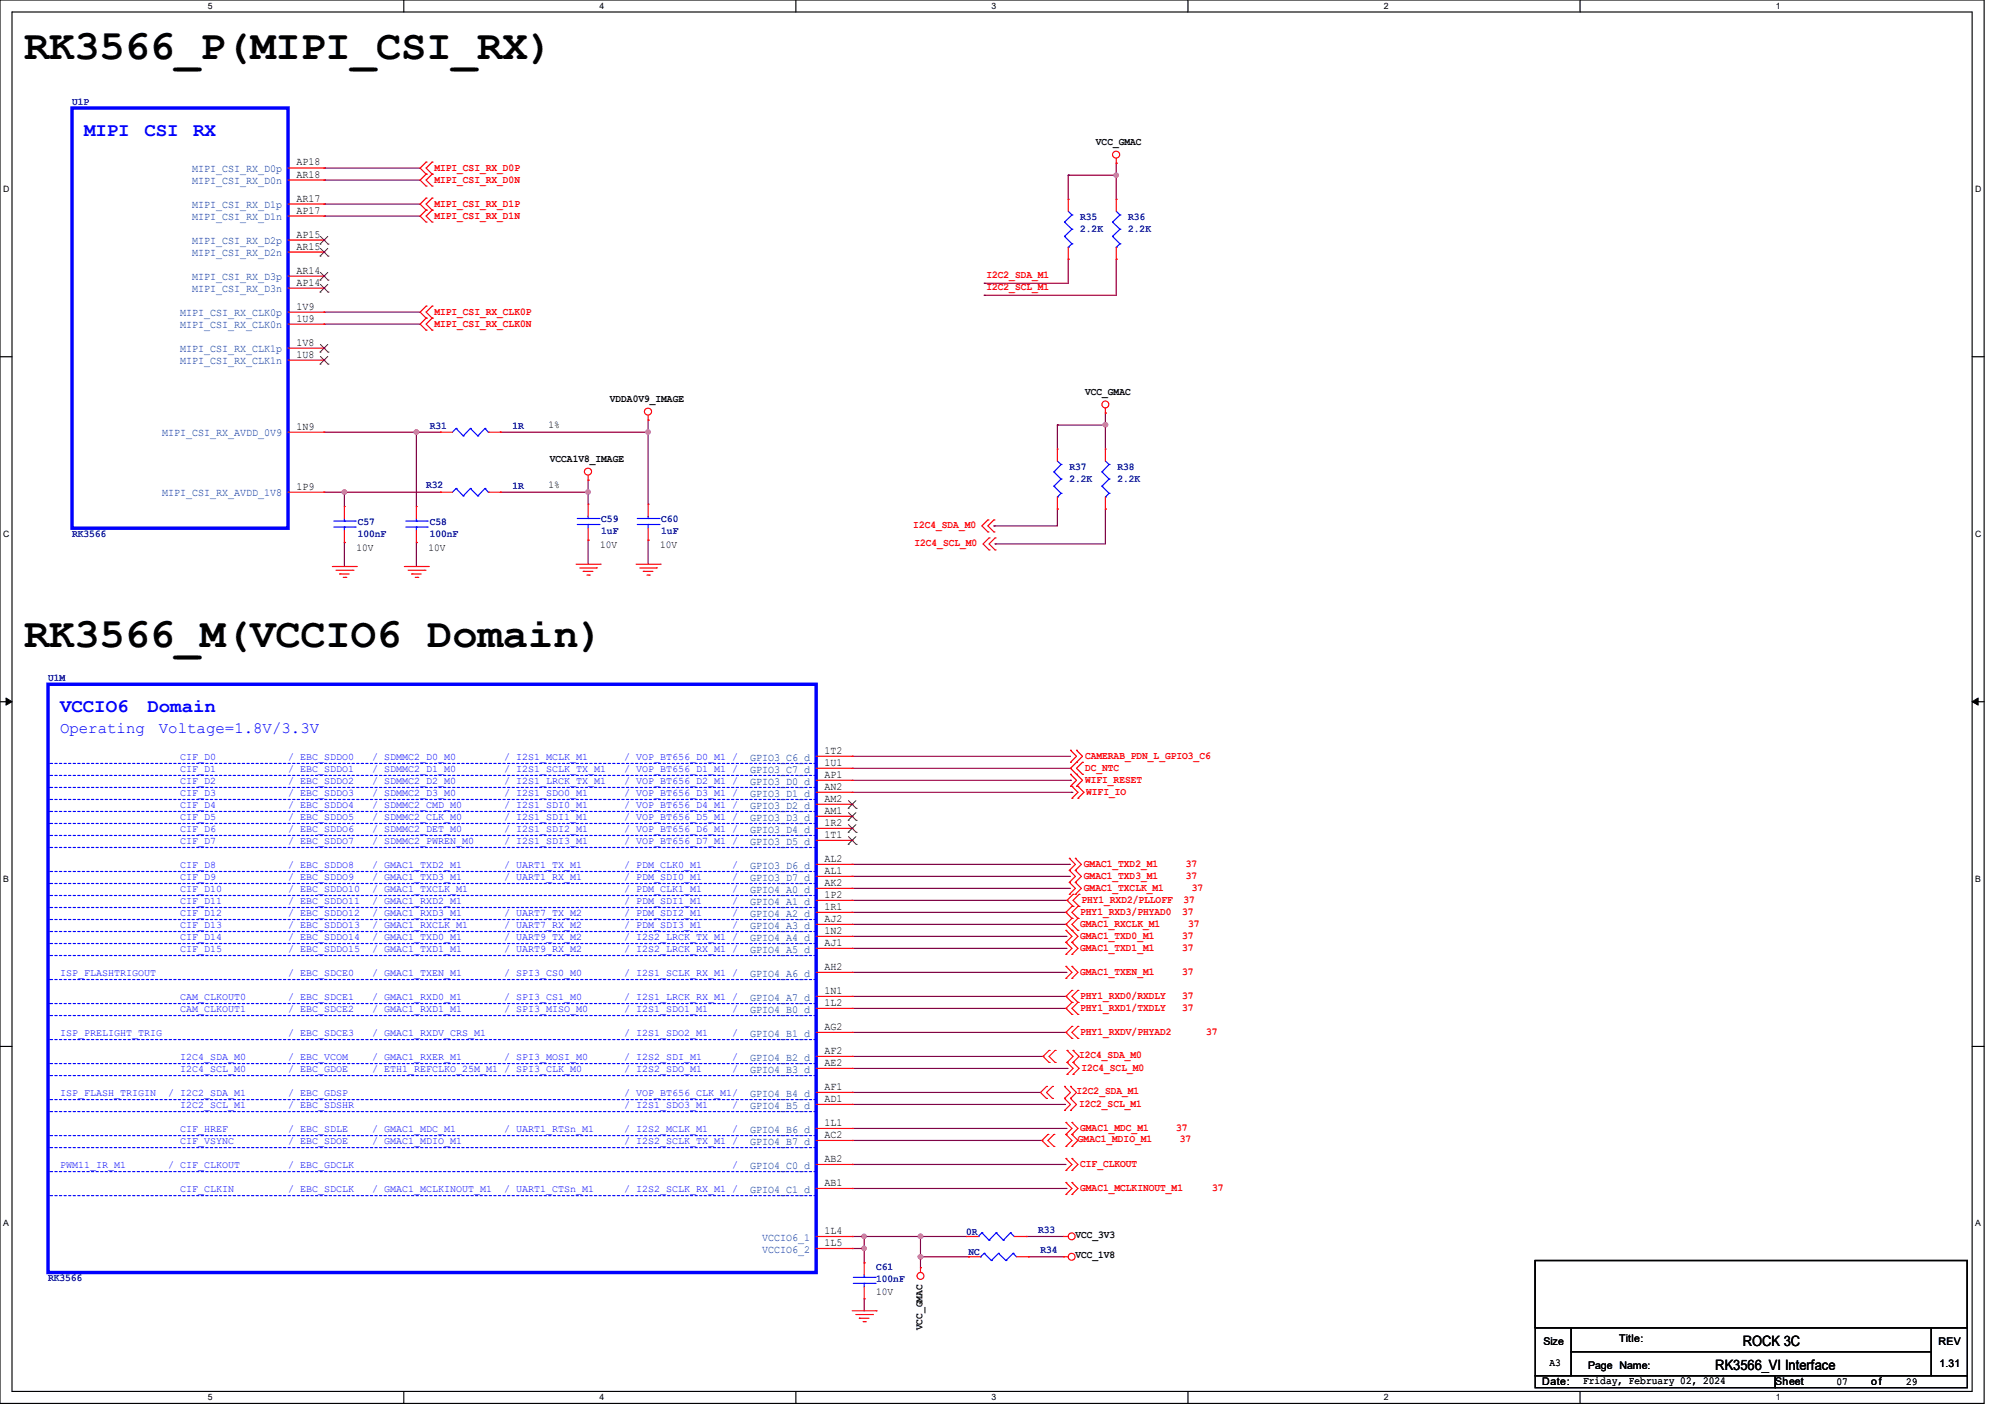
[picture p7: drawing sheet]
<svg xmlns="http://www.w3.org/2000/svg" width="297mm" height="210mm" viewBox="0 0 297 210" stroke-linecap="round" stroke-linejoin="round" font-family="sans-serif">
<path d="M0 0h293.9v207.9h-293.9zM1.8 1.8h290.3v204.3h-290.3z" fill="none" stroke="#000" stroke-width=".17"/>
<g fill="#fff">
<path d="M30.8 .2h.7v1.4h-.7z"/>
<path d="M30.8 206.2h.7v1.4h-.7z"/>
</g>
<path d="M59.8 0v1.8M59.8 206.1v1.8" fill="none" stroke="#000" stroke-width=".17"/>
<g fill="#fff">
<path d="M88.8 .2h.7v1.4h-.7z"/>
<path d="M88.8 206.2h.7v1.4h-.7z"/>
</g>
<path d="M117.9 0v1.8M117.9 206.1v1.8" fill="none" stroke="#000" stroke-width=".17"/>
<g fill="#fff">
<path d="M146.9 .2h.7v1.4h-.7z"/>
<path d="M146.9 206.2h.7v1.4h-.7z"/>
</g>
<path d="M176 0v1.8M176 206.1v1.8" fill="none" stroke="#000" stroke-width=".17"/>
<g fill="#fff">
<path d="M205 .2h.7v1.4h-.7z"/>
<path d="M205 206.2h.7v1.4h-.7z"/>
</g>
<path d="M234.1 0v1.8M234.1 206.1v1.8" fill="none" stroke="#000" stroke-width=".17"/>
<g fill="#fff">
<path d="M263.1 .2h.6v1.4h-.6z"/>
<path d="M263.1 206.2h.6v1.4h-.6z"/>
<path d="M.5 27.3h.9v1.4h-.9z"/>
<path d="M292.6 27.3h.9v1.4h-.9z"/>
<path d="M.5 78.4h.9v1.4h-.9z"/>
<path d="M292.6 78.4h.9v1.4h-.9z"/>
</g>
<path d="M0 52.8h1.8M292.1 52.8h1.8" fill="none" stroke="#000" stroke-width=".17"/>
<g fill="#fff">
<path d="M.5 129.5h.8v1.4h-.8z"/>
<path d="M292.6 129.5h.8v1.4h-.8z"/>
</g>
<path d="M0 103.9h1.8M292.1 103.9h1.8" fill="none" stroke="#000" stroke-width=".17"/>
<path d="M.9 103.4l.9 .5-.9 .5zM292.1 103.9l.9-.5v1z" fill="#000" stroke="#000" stroke-width=".15"/>
<g fill="#fff">
<path d="M.5 180.5h.8v1.4h-.8z"/>
<path d="M292.6 180.5h.8v1.4h-.8z"/>
</g>
<path d="M0 155h1.8M292.1 155h1.8M227.4 186.7h64v9.9h-64zM227.4 196.6h5.3v7.2h-5.3zM232.7 196.6h53.4v3.6h-53.4zM286.1 196.6h5.3v7.2h-5.3zM227.4 203.8h35.6v1.7h-35.6zM232.7 200.2h53.4v3.6h-53.4zM263 203.8h28.4v1.7h-28.4z" fill="none" stroke="#000" stroke-width=".17"/>
<g fill="none" stroke="#800040" stroke-width=".17">
<path d="M48 32h.1M48 30.2h.1M48 26.7h.1M48 24.9h.1M48 32h14.2M48 30.2h14.2M48 26.7h14.2M48 24.9h14.2M158.2 26h.1M158.2 38.4h.1M158.2 26v3.5M158.2 38.4v3.6h-12.4"/>
<path d="M158.2 26h7.2M165.4 24.2h.1M165.4 26h.1M165.4 38.4h.1M165.4 24.2v5.3M165.4 38.4v5.3h-19.6M48 48h.1M48 46.2h.1M48 48h14.2M48 46.2h14.2M145.8 42h.1M145.8 43.7h.1"/>
<path d="M48 64h.1M48 72.9h.1M48 64h17.2M48 72.9h17.2M51 72.9h.1M51 72.9v2.1M61.7 64h.1M61.7 64v11M74.1 72.9h.1M74.1 64h.1M74.1 64h21.9M74.1 72.9h13"/>
<path d="M87.1 71.1h.1M87.1 72.9h.1M87.1 71.1v3.6M96 64h.1M96 62.2h.1M96 62.2v12.5M147.2 77.9h.1M156.6 62.9h.1M156.6 75.4h.1M156.6 62.9v3.6M156.6 75.4v2.5h-9.4M156.6 62.9h7.1"/>
<path d="M163.7 61.2h.1M163.7 62.9h.1M163.7 75.4h.1M163.7 61.2v5.3M163.7 75.4v5.2h-16.3M51 80.3h.1M51 80.3v3.6M61.7 80.3h.1M61.7 80.3v3.6M87.1 80h.1M87.1 80v3.6M96 80h.1"/>
<path d="M96 80v3.6M147.4 80.6h.1M126.2 112h.1M126.2 112h32.4M126.2 113.8h32.4M126.2 115.6h32.4M126.2 117.3h32.6M158.6 113.8h.1M158.6 115.6h.1M158.8 117.3h.1M126.2 128h32.2M126.2 129.8h32.2"/>
<path d="M126.2 131.6h32.2M126.2 133.3h31.9M126.2 135.1h31.7M126.2 136.9h31.7M126.2 138.7h31.7M157.9 135.1h.1M157.9 136.9h.1M157.9 138.7h.1M158.1 133.3h.1M158.4 128h.1M158.4 129.8h.1M158.4 131.6h.1"/>
<path d="M126.2 140.5h31.7M126.2 144h31.7M126.2 147.6h31.7M126.2 149.4h31.7M126.2 152.9h31.7M126.2 156.5h28.3M126.2 158.2h31.9M154.5 156.5h.1M157.9 140.5h.1M157.9 144h.1M157.9 147.6h.1M157.9 149.4h.1"/>
<path d="M157.9 152.9h.1M158.1 158.2h.1M126.2 172.5h.1M126.2 161.8h.1M126.2 172.5h31.7M126.2 161.8h27.9M126.2 163.6h31.5M126.2 167.1h31.7M126.2 168.9h28.1M126.2 176h31.7M154.3 168.9h.1M157.7 163.6h.1"/>
<path d="M157.9 167.1h.1M157.9 176h.1M126.2 183.1h.1M126.2 184.9h.1M126.2 183.1h16.9M126.2 184.9h1.8M128 184.9h.1M128 192.4h.1M128 183.1h.1M128 187h.1M128 183.1v3.9M128 192.4v1.7"/>
<path d="M136.4 186.1h.1M136.4 183.1h.1M136.4 187.7h.1M136.4 186.1h7.1M136.4 183.1v4.6M143.5 186.1h.1M152 183.1h.1M152 183.1h5.5M152.4 186.1h.1M152.4 186.1h5.1"/>
</g>
<g fill="#f0f" stroke="#f0f" stroke-width=".17">
<circle cx="51" cy="72.9" r=".33"/>
<circle cx="61.7" cy="64" r=".33"/>
<circle cx="165.3" cy="26" r=".32"/>
<circle cx="128" cy="183.1" r=".32"/>
<circle cx="128" cy="184.9" r=".32"/>
<circle cx="87.1" cy="72.9" r=".32"/>
<circle cx="96" cy="64" r=".32"/>
<circle cx="136.4" cy="183.1" r=".33"/>
<circle cx="136.4" cy="186.1" r=".33"/>
<circle cx="163.8" cy="62.9" r=".33"/>
</g>
<g fill="none" stroke="#f00" stroke-width=".17">
<path d="M42.7 24.9h5.3M42.7 26.7h5.3M42.7 30.2h5.3M42.7 32h5.3M42.7 35.6h5.3M42.7 37.3h5.3M48 24.9h.1M48 26.7h.1M48 30.2h.1M48 32h.1M48 35.6h.1M48 37.3h.1"/>
<path d="M63.1 24h.1M63.1 25.8h.1M63.1 27.6h.1M63.1 29.3h.1M63.1 31.1h.1M63.1 32.9h.1M63.1 24l-.9 .9 .9 .9M63.1 25.8l-.9 .9 .9 .9M63.1 29.3l-.9 .9 .9 .9M63.1 31.1l-.9 .9 .9 .9M64 25.8h.1M64 24h.1"/>
<path d="M64 27.6h.1M64 31.1h.1M64 29.3h.1M64 32.9h.1M64 24l-.9 .9 .9 .9M64 25.8l-.9 .9 .9 .9M64 29.3l-.9 .9 .9 .9M64 31.1l-.9 .9 .9 .9M158.2 29.5h.1M158.2 38.4h.1M158.2 29.5v1.8M158.2 36.6v1.8"/>
<path d="M165.4 24.2h.1M165.4 29.5h.1M165.4 38.4h.1M165.4 23.5v.7M165.4 29.5v1.8M165.4 36.6v1.8M42.7 40.9h5.3M42.7 42.7h5.3M42.7 46.2h5.3M42.7 48h5.3M42.7 51.6h5.3M42.7 53.3h5.3"/>
<path d="M48 40.9h.1M48 42.7h.1M48 46.2h.1M48 48h.1M48 51.6h.1M48 53.3h.1M63.1 45.3h.1M63.1 47.1h.1M63.1 48.9h.1M63.1 45.3l-.9 .9 .9 .9M63.1 47.1l-.9 .9 .9 .9M64 47.1h.1"/>
<path d="M64 45.3h.1M64 48.9h.1M64 45.3l-.9 .9 .9 .9M64 47.1l-.9 .9 .9 .9M42.7 64h5.3M42.7 72.9h5.3M48 64h.1M48 72.9h.1M51 75h.1M51 75v1.8M51 78.6v1.7M61.7 75h.1"/>
<path d="M61.7 75v1.8M61.7 78.6v1.7M65.2 64h.1M65.2 72.9h.1M65.2 64h1.8M65.2 72.9h1.8M72.3 64h1.8M72.3 72.9h1.8M74.1 64h.1M74.1 72.9h.1M87.1 71.1h.1M87.1 74.7h.1"/>
<path d="M87.1 70.4v.7M87.1 74.7v1.8M87.1 78.2v1.8M96 62.2h.1M96 74.7h.1M96 61.5v.7M96 74.7v1.8M96 78.2v1.8M146.3 78.8h.1M146.3 77h.1M146.3 77l-.8 .9 .8 .9M146.5 79.7h.1"/>
<path d="M146.5 79.7l-.9 .9 .9 .8M147.2 78.8h.1M147.2 77h.1M147.2 77l-.9 .9 .9 .9M147.4 79.7h.1M147.4 79.7l-.9 .9 .9 .8M156.6 66.5h.1M156.6 75.4h.1M156.6 66.5v1.8M156.6 73.6v1.8M163.7 61.2h.1M163.7 66.5h.1"/>
<path d="M163.7 75.4h.1M163.7 60.5v.7M163.7 66.5v1.8M163.7 73.6v1.8M49.2 83.9h3.6M49.8 84.5h2.5M50.3 85h.1M50.3 85h1.4M50.8 85.5h.4M51 80.3h.1M51.2 85.5h.1M52.3 84.5h.1"/>
<path d="M52.8 83.9h.1M59.9 83.9h3.6M60.5 84.5h2.4M61 85h.1M61 85h1.4M61.5 85.5h.4M61.7 80.3h.1M61.9 85.5h.1M62.9 84.5h.1M63.5 83.9h.1M85.3 83.6h3.6M85.9 84.1h2.4"/>
<path d="M86.4 84.6h.1M86.4 84.6h1.4M87 85.2h.3M87.1 80h.1M87.3 85.2h.1M88.3 84.1h.1M88.9 83.6h.1M94.2 83.6h3.6M94.8 84.1h2.4M95.3 84.6h.1M95.3 84.6h1.4M95.8 85.2h.4"/>
<path d="M96 80h.1M96.2 85.2h.1M97.2 84.1h.1M97.8 83.6h.1M146.5 81.4h.1M147.4 81.4h.1M120.9 112h5.3M120.9 113.8h5.3M120.9 115.6h5.3M120.9 117.3h5.3M120.9 119.1h5.3M126.2 112h.1"/>
<path d="M126.2 113.8h.1M126.2 115.6h.1M126.2 117.3h.1M126.2 119.1h.1M158.6 112.9h.1M158.6 111.1h.1M158.6 116.5h.1M158.6 114.7h.1M158.6 111.1l.9 .9-.9 .9M158.6 114.7l.9 .9-.9 .9M158.8 118.2h.1M158.8 116.5h.1"/>
<path d="M158.8 116.5l.9 .8-.9 .9M159.5 112.9h.1M159.5 111.1h.1M159.5 116.5h.1M159.5 114.7h.1M159.5 111.1l.9 .9-1.8 1.8 1.8 1.8-.9 .9M159.7 118.2h.1M159.7 116.5h.1M159.7 116.5l.9 .8-.9 .9M160.4 114.7h.1M160.4 112.9h.1M160.4 112.9l-.9 .9 .9 .9"/>
<path d="M120.9 120.9h5.3M120.9 122.7h5.3M120.9 124.5h5.3M120.9 128h5.3M120.9 129.8h5.3M120.9 131.6h5.3M120.9 133.3h5.3M120.9 135.1h5.3M120.9 136.9h5.3M120.9 138.7h5.3M126.2 120.9h.1M126.2 122.7h.1"/>
<path d="M126.2 124.5h.1M126.2 128h.1M126.2 129.8h.1M126.2 131.6h.1M126.2 133.3h.1M126.2 135.1h.1M126.2 136.9h.1M126.2 138.7h.1M157.9 139.6h.1M157.9 137.8h.1M157.9 137.8l.9 .9-.9 .9M157.9 139.6l.9 .9-.9 .9"/>
<path d="M158.4 128.9h.1M158.4 127.1h.1M158.4 130.7h.1M158.4 132.5h.1M158.4 127.1l.9 .9-.9 .9M158.4 128.9l.9 .9-.9 .9M158.4 130.7l.9 .9-.9 .9M158.8 134.2h.1M158.8 136h.1M158.8 137.8h.1M158.8 139.6h.1M158.8 134.2l-.9 .9 .9 .9"/>
<path d="M158.8 136l-.9 .9 1.8 1.8-.9 .9M158.8 139.6l.9 .9-.9 .9M159 132.5h.1M159 134.2h.1M159 132.5l-.9 .8 .9 .9M159.3 128.9h.1M159.3 127.1h.1M159.3 130.7h.1M159.3 132.5h.1M159.3 127.1l.9 .9-.9 .9M159.3 128.9l.9 .9-.9 .9M159.3 130.7l.9 .9-.9 .9"/>
<path d="M159.7 136h.1M159.7 134.2h.1M159.7 137.8h.1M159.7 134.2l-.9 .9 .9 .9M159.7 136l-.9 .9 .9 .9M159.9 134.2h.1M159.9 132.5h.1M159.9 132.5l-.9 .8 .9 .9M120.9 140.5h5.3M120.9 144h5.3M120.9 147.6h5.3M120.9 149.4h5.3"/>
<path d="M120.9 152.9h5.3M120.9 156.5h5.3M120.9 158.2h5.3M126.2 140.5h.1M126.2 144h.1M126.2 147.6h.1M126.2 149.4h.1M126.2 152.9h.1M126.2 156.5h.1M126.2 158.2h.1M155.4 155.6h.1M155.4 157.4h.1"/>
<path d="M155.4 155.6l-.9 .9 .9 .9M156.3 157.4h.1M156.3 155.6h.1M156.3 155.6l-.9 .9 .9 .9M157.9 141.4h.1M157.9 144.9h.1M157.9 143.1h.1M157.9 143.1l.9 .9-.9 .9M158.1 159.1h.1M158.1 157.4h.1M158.1 155.6h.1M158.1 157.4l.9 .8-.9 .9"/>
<path d="M158.1 155.6l.9 .9-.9 .9M158.8 141.4h.1M158.8 144.9h.1M158.8 143.1h.1M158.8 146.7h.1M158.8 148.5h.1M158.8 150.2h.1M158.8 152h.1M158.8 153.8h.1M158.8 143.1l.9 .9-.9 .9M158.8 146.7l-.9 .9 .9 .9M158.8 148.5l-.9 .9 .9 .8"/>
<path d="M158.8 152l-.9 .9 .9 .9M159 159.1h.1M159 157.4h.1M159 155.6h.1M159 157.4l.9 .8-.9 .9M159 155.6l.9 .9-.9 .9M159.7 148.5h.1M159.7 146.7h.1M159.7 150.2h.1M159.7 153.8h.1M159.7 152h.1M159.7 146.7l-.9 .9 .9 .9"/>
<path d="M159.7 148.5l-.9 .9 .9 .8M159.7 152l-.9 .9 .9 .9M120.9 161.8h5.3M120.9 163.6h5.3M120.9 167.1h5.3M120.9 168.9h5.3M120.9 172.5h5.3M120.9 176h5.3M126.2 161.8h.1M126.2 163.6h.1M126.2 167.1h.1M126.2 168.9h.1"/>
<path d="M126.2 172.5h.1M126.2 176h.1M155 160.9h.1M155 162.7h.1M155 160.9l-.9 .9 .9 .9M155.2 168h.1M155.2 169.8h.1M155.2 168l-.9 .9 .9 .9M155.9 162.7h.1M155.9 160.9h.1M155.9 160.9l-.9 .9 .9 .9M156.1 169.8h.1"/>
<path d="M156.1 168h.1M156.1 168l-.9 .9 .9 .9M157.7 164.5h.1M157.7 162.7h.1M157.7 160.9h.1M157.7 162.7l.9 .9-.9 .9M157.7 160.9l.9 .9-.9 .9M157.9 173.4h.1M157.9 171.6h.1M157.9 168h.1M157.9 166.2h.1M157.9 169.8h.1"/>
<path d="M157.9 176.9h.1M157.9 175.1h.1M157.9 171.6l.9 .9-.9 .9M157.9 166.2l.9 .9-.9 .9M157.9 168l.9 .9-.9 .9M157.9 175.1l.9 .9-.9 .9M158.6 164.5h.1M158.6 162.7h.1M158.6 160.9h.1M158.6 162.7l.9 .9-.9 .9M158.6 160.9l.9 .9-.9 .9M158.8 173.4h.1"/>
<path d="M158.8 171.6h.1M158.8 168h.1M158.8 166.2h.1M158.8 169.8h.1M158.8 176.9h.1M158.8 175.1h.1M158.8 171.6l.9 .9-.9 .9M158.8 166.2l.9 .9-.9 .9M158.8 168l.9 .9-.9 .9M158.8 175.1l.9 .9-.9 .9M120.9 183.1h5.3M120.9 184.9h5.3"/>
<path d="M126.2 183.1h.1M126.2 184.9h.1M126.2 194.1h3.6M126.8 194.7h2.4M127.3 195.2h.1M127.3 195.2h1.4M127.8 195.7h.4M128 187h.1M128 192.4h.1M128 187v1.8M128 190.6v1.8M128.2 195.7h.1"/>
<path d="M129.2 194.7h.1M129.8 194.1h.1M136.4 187.7h.1M136.4 187.7v.8M143.1 183.1h.1M143.1 183.1h1.8M143.5 186.1h.1M143.5 186.1h1.7M150.2 183.1h1.8M150.6 186.1h1.8M152 183.1h.1M152.4 186.1h.1"/>
<path d="M157.5 183.1h.1M157.5 186.1h.1M157.5 183.1h.7M157.5 186.1h.7"/>
<circle cx="165.3" cy="22.9" r=".52"/>
<circle cx="163.7" cy="59.9" r=".51"/>
<circle cx="87.1" cy="69.9" r=".52"/>
<circle cx="96" cy="61" r=".52"/>
<circle cx="136.4" cy="189" r=".51"/>
<circle cx="158.7" cy="183.1" r=".51"/>
<circle cx="158.7" cy="186.1" r=".51"/>
</g>
<g fill="none" stroke="#00f" stroke-width=".17">
<path d="M157.7 32.9h.1M157.7 35h.1M157.7 32.9l1.1 1.1M157.7 35l1.1 1.1M158.2 36.6h.1M158.2 31.3l.6 .5M158.8 31.8h.1M158.8 34h.1M158.8 36.1h.1M158.8 31.8l-1.1 1.1M158.8 34l-1.1 1M158.8 36.1l-.6 .5"/>
<path d="M164.8 32.9h.1M164.8 35h.1M164.8 32.9l1.1 1.1M164.8 35l1.1 1.1M165.4 36.6h.1M165.4 31.3l.5 .5M165.9 31.8h.1M165.9 34h.1M165.9 36.1h.1M165.9 31.8l-1.1 1.1M165.9 34l-1.1 1M165.9 36.1l-.5 .5"/>
<path d="M49.4 78.1h3.2M49.4 77.2h3.2M51 77.2h.1M51 78.1h.1M51 76.8v.4M51 78.1v.5M52.6 78.1h.1M52.6 77.2h.1M60.1 78.1h3.2M60.1 77.2h3.2M61.7 77.2h.1M61.7 78.1h.1"/>
<path d="M61.7 76.8v.4M61.7 78.1v.5M63.3 78.1h.1M63.3 77.2h.1M67.6 63.5h.1M67.6 72.3h.1M67.6 63.5l-.6 .5M67.6 63.5l1 1.1M67.6 72.3l-.6 .6M67.6 72.3l1 1.1M68.6 64.6h.1M68.6 73.4h.1"/>
<path d="M69.7 63.5h.1M69.7 72.3h.1M69.7 63.5l-1.1 1.1M69.7 63.5l1.1 1.1M69.7 72.3l-1.1 1.1M69.7 72.3l1.1 1.1M70.8 64.6h.1M70.8 73.4h.1M71.8 63.5h.1M71.8 72.3h.1M71.8 63.5l-1 1.1M71.8 63.5l.5 .5"/>
<path d="M71.8 72.3l-1 1.1M71.8 72.3l.5 .6M72.3 64h.1M72.3 72.9h.1M85.5 77.7h3.2M85.5 76.8h3.2M87.1 76.8h.1M87.1 77.7h.1M87.1 76.5v.3M87.1 77.7v.5M88.7 77.7h.1M88.7 76.8h.1"/>
<path d="M94.4 77.7h3.2M94.4 76.8h3.2M96 76.8h.1M96 77.7h.1M96 76.5v.3M96 77.7v.5M97.6 77.7h.1M97.6 76.8h.1M156.1 69.9h.1M156.1 72h.1M156.1 69.9l1.1 1.1M156.1 72l1.1 1.1"/>
<path d="M156.6 73.6h.1M156.6 68.3l.6 .5M157.2 68.8h.1M157.2 71h.1M157.2 73.1h.1M157.2 68.8l-1.1 1.1M157.2 71l-1.1 1M157.2 73.1l-.6 .5M163.2 69.9h.1M163.2 72h.1M163.2 69.9l1.1 1.1M163.2 72l1.1 1.1"/>
<path d="M163.7 73.6h.1M163.7 68.3l.6 .5M164.3 68.8h.1M164.3 71h.1M164.3 73.1h.1M164.3 68.8l-1.1 1.1M164.3 71l-1.1 1M164.3 73.1l-.6 .5M126.4 190.1h3.2M126.4 189.2h3.2M128 189.2h.1M128 190.1h.1"/>
<path d="M128 188.8v.4M128 190.1v.5M129.6 190.1h.1M129.6 189.2h.1M144.9 183.1h.1M145.2 186.1h.1M145.5 182.6h.1M145.5 182.6l1 1.1M145.5 182.6l-.6 .5M145.8 185.6h.1M145.8 185.6l1.1 1.1M145.8 185.6l-.6 .5"/>
<path d="M146.5 183.7h.1M146.9 186.7h.1M147.6 182.6h.1M147.6 182.6l1 1.1M147.6 182.6l-1.1 1.1M147.9 185.6h.1M147.9 185.6l1.1 1.1M147.9 185.6l-1 1.1M148.6 183.7h.1M149 186.7h.1M149.7 182.6h.1M149.7 182.6l.5 .5"/>
<path d="M149.7 182.6l-1.1 1.1M150.1 185.6h.1M150.1 185.6l.5 .5M150.1 185.6l-1.1 1.1"/>
</g>
<g fill="none" stroke="#00f" stroke-width=".17" stroke-dasharray=".3 .3">
<path d="M7.1 113.1h.1M7.1 118.4h.1M7.1 114.9h.1M7.3 116.6h.1M120.9 116.6h-113.6M120.9 113.1h-113.8M120.9 118.4h-113.8M120.9 114.9h-113.8M7.1 139.7h.1M7.1 129.1h.1M7.1 125.5h.1M7.1 138h.1"/>
<path d="M7.1 136.2h.1M7.1 134.4h.1M7.1 123.7h.1M7.1 132.6h.1M7.3 122h.1M7.3 120.2h.1M7.3 130.9h.1M120.9 139.7h-113.8M120.9 129.1h-113.8M120.9 125.5h-113.8M120.9 138h-113.8M120.9 122h-113.6"/>
<path d="M120.9 136.2h-113.8M120.9 120.2h-113.6M120.9 134.4h-113.8M120.9 130.9h-113.6M120.9 123.7h-113.8M120.9 132.6h-113.8M7.1 141.5h.1M7.1 159.3h.1M7.1 154h.1M7.1 157.5h.1M7.1 150.4h.1M7.3 148.6h.1"/>
<path d="M7.3 145.1h.1M120.9 148.6h-113.6M120.9 141.5h-113.8M120.9 145.1h-113.6M120.9 159.3h-113.8M120.9 154h-113.8M120.9 157.5h-113.8M120.9 150.4h-113.8M7.1 170h.1M7.1 173.5h.1M7.1 168.2h.1M7.1 164.6h.1"/>
<path d="M7.1 177.1h.1M7.1 162.9h.1M120.9 170h-113.8M120.9 173.5h-113.8M120.9 168.2h-113.8M120.9 164.6h-113.8M120.9 177.1h-113.8M120.9 162.9h-113.8"/>
</g>
<path d="M10.7 16h32v62.2h-32zM7.1 101.3h113.8v87.2h-113.8z" fill="none" stroke="#00f" stroke-width=".51"/>
<g fill="none" stroke="#804000" stroke-width=".15">
<path d="M47.4 36.2h.1M47.4 37.9h.1M47.5 35l1.1 1.2M47.5 36.8l1.1 1.1M48.6 35l-1.2 1.2M48.6 36.8l-1.2 1.1M48.6 36.2h.1M48.6 37.9h.1M47.4 41.5h.1M47.4 43.3h.1M47.4 52.2h.1M47.4 53.9h.1"/>
<path d="M47.5 40.3l1.1 1.2M47.5 42.1l1.1 1.2M47.5 51l1.1 1.2M47.5 52.8l1.1 1.1M48.6 40.3l-1.2 1.2M48.6 42.1l-1.2 1.2M48.6 51l-1.2 1.2M48.6 52.8l-1.2 1.1M48.6 41.5h.1M48.6 43.3h.1M48.6 52.2h.1M48.6 53.9h.1"/>
<path d="M125.6 119.7h.1M125.7 118.6l1.1 1.1M126.8 118.6l-1.2 1.1M126.8 119.7h.1M125.6 121.5h.1M125.6 123.3h.1M125.6 125.1h.1M125.7 120.4l1.1 1.1M125.7 122.1l1.1 1.2M125.7 123.9l1.1 1.2M126.8 120.4l-1.2 1.1M126.8 122.1l-1.2 1.2"/>
<path d="M126.8 123.9l-1.2 1.2M126.8 121.5h.1M126.8 123.3h.1M126.8 125.1h.1"/>
</g>
<g font-size="6.2">
<text x="3.6" y="8.8">RK3566_P(MIPI_CSI_RX)</text>
<text x="3.6" y="95.9">RK3566_M(VCCIO6 Domain)</text>
</g>
<g font-size="2.8" fill="#00f">
<text x="12.4" y="20.2">MIPI</text>
<text x="21.4" y="20.2">CSI</text>
<text x="28.6" y="20.2">RX</text>
<text x="8.9" y="105.5">VCCIO6</text>
<text x="21.9" y="105.5">Domain</text>
</g>
<g font-size="2.3" fill="#00f">
<text x="8.9" y="108.6">Operating</text>
<text x="23.5" y="108.6">Voltage=1.8V/3.3V</text>
</g>
<g font-size="2.1">
<text x="254.1" y="202.9">RK3566_VI Interface</text>
<text x="258.2" y="199.3">ROCK 3C</text>
</g>
<g font-size="1.6" fill="#000080">
<text x="10.7" y="15.5">U1P</text>
<text x="160" y="32.6">R35</text>
<text x="160" y="34.3">2.2K</text>
<text x="167.1" y="32.6">R36</text>
<text x="167.1" y="34.3">2.2K</text>
<text x="63.7" y="63.5">R31</text>
<text x="75.9" y="63.5">1R</text>
<text x="158.4" y="69.6">R37</text>
<text x="158.4" y="71.3">2.2K</text>
<text x="165.5" y="69.6">R38</text>
<text x="165.5" y="71.3">2.2K</text>
<text x="53" y="77.7">C57</text>
<text x="63.1" y="72.2">R32</text>
<text x="63.7" y="77.7">C58</text>
<text x="75.9" y="72.4">1R</text>
<text x="89.1" y="77.4">C59</text>
<text x="98" y="77.4">C60</text>
<text x="10.7" y="79.5">RK3566</text>
<text x="53" y="79.5">100nF</text>
<text x="63.7" y="79.5">100nF</text>
<text x="89.1" y="79.2">1uF</text>
<text x="98" y="79.2">1uF</text>
<text x="7.1" y="100.8">U1M</text>
<text x="143.1" y="183">0R</text>
<text x="143.5" y="185.8">NC</text>
<text x="153.8" y="182.6">R33</text>
<text x="154.1" y="185.6">R34</text>
<text x="7.1" y="189.7">RK3566</text>
<text x="129.8" y="188.1">C61</text>
<text x="129.8" y="189.9">100nF</text>
</g>
<g font-size="1.6">
<text x="162.3" y="21.5">VCC_GMAC</text>
<text x="43.9" y="24.5">AP18</text>
<text x="43.9" y="26.3">AR18</text>
<text x="43.9" y="29.8">AR17</text>
<text x="43.9" y="31.6">AP17</text>
<text x="43.9" y="35.2">AP15</text>
<text x="43.9" y="37">AR15</text>
<text x="43.9" y="40.5">AR14</text>
<text x="43.9" y="42.3">AP14</text>
<text x="43.9" y="45.8">1V9</text>
<text x="43.9" y="47.6">1U9</text>
<text x="43.9" y="51.2">1V8</text>
<text x="43.9" y="53">1U8</text>
<text x="90.3" y="59.6">VDDA0V9_IMAGE</text>
<text x="160.7" y="58.5">VCC_GMAC</text>
<text x="43.9" y="63.6">1N9</text>
<text x="81.2" y="63.5">1%</text>
<text x="81.4" y="68.5">VCCA1V8_IMAGE</text>
<text x="43.9" y="72.5">1P9</text>
<text x="81.2" y="72.3">1%</text>
<text x="52.8" y="81.6">10V</text>
<text x="63.5" y="81.6">10V</text>
<text x="88.9" y="81.2">10V</text>
<text x="97.8" y="81.2">10V</text>
<text x="122.1" y="111.6">1T2</text>
<text x="122.1" y="113.4">1U1</text>
<text x="122.1" y="115.2">AP1</text>
<text x="122.1" y="117">AN2</text>
<text x="122.1" y="118.7">AM2</text>
<text x="122.1" y="120.5">AM1</text>
<text x="122.1" y="122.3">1R2</text>
<text x="122.1" y="124.1">1T1</text>
<text x="122.1" y="127.6">AL2</text>
<text x="122.1" y="129.4">AL1</text>
<text x="122.1" y="131.2">AK2</text>
<text x="122.1" y="133">1P2</text>
<text x="122.1" y="134.7">1R1</text>
<text x="122.1" y="136.5">AJ2</text>
<text x="122.1" y="138.3">1N2</text>
<text x="122.1" y="140.1">AJ1</text>
<text x="122.1" y="143.6">AH2</text>
<text x="122.1" y="147.2">1N1</text>
<text x="122.1" y="149">1L2</text>
<text x="122.1" y="152.5">AG2</text>
<text x="122.1" y="156.1">AF2</text>
<text x="122.1" y="157.9">AE2</text>
<text x="122.1" y="161.4">AF1</text>
<text x="122.1" y="163.2">AD1</text>
<text x="122.1" y="166.8">1L1</text>
<text x="122.1" y="168.5">AC2</text>
<text x="122.1" y="172.1">AB2</text>
<text x="122.1" y="175.6">AB1</text>
<text x="122.1" y="182.8">1L4</text>
<text x="122.1" y="184.5">1L5</text>
<text x="159.3" y="183.3">VCC_3V3</text>
<text x="129.8" y="191.8">10V</text>
<text x="159.3" y="186.3">VCC_1V8</text>
<text x="136.6" y="197" transform="rotate(-90 136.6 197)">VCC_GMAC</text>
<text x="228.6" y="199.1">Size</text>
<text x="229.5" y="202.3">A3</text>
<text x="235.2" y="202.7">Page Name:</text>
<text x="239.9" y="198.8">Title:</text>
<text x="287.1" y="199.1">REV</text>
<text x="287.3" y="202.5">1.31</text>
<text x="228.5" y="205.2">Date:</text>
<text x="234.5" y="205">Friday, February 02, 2024</text>
<text x="263" y="205.2">Sheet</text>
<text x="272" y="205.1">07</text>
<text x="277.2" y="205.2">o f</text>
<text x="282.4" y="205.1">29</text>
</g>
<g font-size="1.6" fill="#004080">
<text x="28.4" y="25.5">MIPI_CSI_RX_D0p</text>
<text x="28.4" y="27.3">MIPI_CSI_RX_D0n</text>
<text x="28.4" y="30.9">MIPI_CSI_RX_D1p</text>
<text x="28.4" y="32.6">MIPI_CSI_RX_D1n</text>
<text x="28.4" y="36.2">MIPI_CSI_RX_D2p</text>
<text x="28.4" y="38">MIPI_CSI_RX_D2n</text>
<text x="28.4" y="41.5">MIPI_CSI_RX_D3p</text>
<text x="26.7" y="46.9">MIPI_CSI_RX_CLK0p</text>
<text x="28.4" y="43.3">MIPI_CSI_RX_D3n</text>
<text x="26.7" y="48.6">MIPI_CSI_RX_CLK0n</text>
<text x="26.7" y="52.2">MIPI_CSI_RX_CLK1p</text>
<text x="26.7" y="54">MIPI_CSI_RX_CLK1n</text>
<text x="24" y="64.6">MIPI_CSI_RX_AVDD_0V9</text>
<text x="24" y="73.5">MIPI_CSI_RX_AVDD_1V8</text>
<text x="111.1" y="112.7">GPIO3_C6_d</text>
<text x="111.1" y="114.4">GPIO3_C7_d</text>
<text x="111.1" y="116.2">GPIO3_D0_d</text>
<text x="111.1" y="118">GPIO3_D1_d</text>
<text x="111.1" y="119.8">GPIO3_D2_d</text>
<text x="111.1" y="121.5">GPIO3_D3_d</text>
<text x="111.1" y="123.3">GPIO3_D4_d</text>
<text x="111.1" y="125.1">GPIO3_D5_d</text>
<text x="111.1" y="128.7">GPIO3_D6_d</text>
<text x="111.1" y="130.4">GPIO3_D7_d</text>
<text x="111.1" y="132.2">GPIO4_A0_d</text>
<text x="111.1" y="134">GPIO4_A1_d</text>
<text x="111.1" y="135.8">GPIO4_A2_d</text>
<text x="111.1" y="137.5">GPIO4_A3_d</text>
<text x="111.1" y="139.3">GPIO4_A4_d</text>
<text x="111.1" y="141.1">GPIO4_A5_d</text>
<text x="111.1" y="144.7">GPIO4_A6_d</text>
<text x="111.1" y="148.2">GPIO4_A7_d</text>
<text x="111.1" y="150">GPIO4_B0_d</text>
<text x="111.1" y="153.5">GPIO4_B1_d</text>
<text x="111.1" y="157.1">GPIO4_B2_d</text>
<text x="111.1" y="158.9">GPIO4_B3_d</text>
<text x="111.1" y="162.4">GPIO4_B4_d</text>
<text x="111.1" y="164.2">GPIO4_B5_d</text>
<text x="111.1" y="167.8">GPIO4_B6_d</text>
<text x="111.1" y="169.5">GPIO4_B7_d</text>
<text x="111.1" y="173.1">GPIO4_C0_d</text>
<text x="111.1" y="176.7">GPIO4_C1_d</text>
<text x="112.9" y="183.8">VCCIO6_1</text>
<text x="112.9" y="185.6">VCCIO6_2</text>
</g>
<g font-size="1.6" fill="#f00">
<text x="64.3" y="25.3">MIPI_CSI_RX_D0P</text>
<text x="64.3" y="27.1">MIPI_CSI_RX_D0N</text>
<text x="64.3" y="30.6">MIPI_CSI_RX_D1P</text>
<text x="64.3" y="32.4">MIPI_CSI_RX_D1N</text>
<text x="146.1" y="41.2">I2C2_SDA_M1</text>
<text x="64.3" y="46.6">MIPI_CSI_RX_CLK0P</text>
<text x="146.1" y="43">I2C2_SCL_M1</text>
<text x="64.3" y="48.4">MIPI_CSI_RX_CLK0N</text>
<text x="135.3" y="78.3">I2C4_SDA_M0</text>
<text x="135.5" y="80.9">I2C4_SCL_M0</text>
<text x="160.7" y="112.4">CAMERAB_PDN_L_GPIO3_C6</text>
<text x="160.7" y="115.9">WIFI_RESET</text>
<text x="160.7" y="114.2">DC_NTC</text>
<text x="160.9" y="117.7">WIFI_IO</text>
<text x="160.6" y="128.4">GMAC1_TXD2_M1</text>
<text x="160.6" y="130.2">GMAC1_TXD3_M1</text>
<text x="160.6" y="131.9">GMAC1_TXCLK_M1</text>
<text x="175.7" y="128.4">37</text>
<text x="175.7" y="130.2">37</text>
<text x="176.6" y="131.9">37</text>
<text x="160" y="135.5">PHY1_RXD3/PHYAD0</text>
<text x="160" y="137.3">GMAC1_RXCLK_M1</text>
<text x="160.2" y="133.7">PHY1_RXD2/PLLOFF</text>
<text x="175.1" y="135.5">37</text>
<text x="175.3" y="133.7">37</text>
<text x="176" y="137.3">37</text>
<text x="160" y="139.1">GMAC1_TXD0_M1</text>
<text x="160" y="140.8">GMAC1_TXD1_M1</text>
<text x="175.1" y="139.1">37</text>
<text x="175.1" y="140.8">37</text>
<text x="160" y="144.4">GMAC1_TXEN_M1</text>
<text x="160" y="148">PHY1_RXD0/RXDLY</text>
<text x="160" y="149.7">PHY1_RXD1/TXDLY</text>
<text x="175.1" y="144.4">37</text>
<text x="175.1" y="148">37</text>
<text x="175.1" y="149.7">37</text>
<text x="160" y="153.3">PHY1_RXDV/PHYAD2</text>
<text x="178.7" y="153.3">37</text>
<text x="159.8" y="156.7">I2C4_SDA_M0</text>
<text x="160.2" y="158.6">I2C4_SCL_M0</text>
<text x="159.5" y="162">I2C2_SDA_M1</text>
<text x="159.8" y="164">I2C2_SCL_M1</text>
<text x="160" y="167.5">GMAC1_MDC_M1</text>
<text x="174.2" y="167.5">37</text>
<text x="159.7" y="169.1">GMAC1_MDIO_M1</text>
<text x="160" y="172.8">CIF_CLKOUT</text>
<text x="174.8" y="169.1">37</text>
<text x="160" y="176.4">GMAC1_MCLKINOUT_M1</text>
<text x="179.6" y="176.4">37</text>
</g>
<g font-size="1.5" fill="#00f">
<text x="26.7" y="112.5">CIF_D0</text>
<text x="42.7" y="112.5">/ EBC_SDDO0</text>
<text x="55.1" y="112.5">/ SDMMC2_D0_M0</text>
<text x="74.7" y="112.5">/ I2S1_MCLK_M1</text>
<text x="92.5" y="112.5">/ VOP_BT656_D0_M1 /</text>
<text x="26.7" y="114.3">CIF_D1</text>
<text x="26.7" y="119.6">CIF_D4</text>
<text x="26.7" y="116.1">CIF_D2</text>
<text x="26.7" y="117.9">CIF_D3</text>
<text x="42.7" y="119.6">/ EBC_SDDO4</text>
<text x="42.7" y="117.9">/ EBC_SDDO3</text>
<text x="42.7" y="116.1">/ EBC_SDDO2</text>
<text x="42.7" y="114.3">/ EBC_SDDO1</text>
<text x="55.1" y="119.6">/ SDMMC2_CMD_M0</text>
<text x="55.1" y="114.3">/ SDMMC2_D1_M0</text>
<text x="55.1" y="116.1">/ SDMMC2_D2_M0</text>
<text x="55.1" y="117.9">/ SDMMC2_D3_M0</text>
<text x="74.7" y="117.9">/ I2S1_SDO0_M1</text>
<text x="74.7" y="116.1">/ I2S1_LRCK_TX_M1</text>
<text x="74.7" y="119.6">/ I2S1_SDI0_M1</text>
<text x="74.7" y="114.3">/ I2S1_SCLK_TX_M1</text>
<text x="92.5" y="116.1">/ VOP_BT656_D2_M1 /</text>
<text x="92.5" y="117.9">/ VOP_BT656_D3_M1 /</text>
<text x="92.5" y="114.3">/ VOP_BT656_D1_M1 /</text>
<text x="92.5" y="119.6">/ VOP_BT656_D4_M1 /</text>
<text x="26.7" y="125">CIF_D7</text>
<text x="26.7" y="123.2">CIF_D6</text>
<text x="26.7" y="121.4">CIF_D5</text>
<text x="42.7" y="123.2">/ EBC_SDDO6</text>
<text x="42.7" y="121.4">/ EBC_SDDO5</text>
<text x="42.7" y="125">/ EBC_SDDO7</text>
<text x="55.1" y="125">/ SDMMC2_PWREN_M0</text>
<text x="55.1" y="121.4">/ SDMMC2_CLK_M0</text>
<text x="55.1" y="123.2">/ SDMMC2_DET_M0</text>
<text x="74.7" y="121.4">/ I2S1_SDI1_M1</text>
<text x="74.7" y="125">/ I2S1_SDI3_M1</text>
<text x="74.7" y="123.2">/ I2S1_SDI2_M1</text>
<text x="92.5" y="121.4">/ VOP_BT656_D5_M1 /</text>
<text x="92.5" y="123.2">/ VOP_BT656_D6_M1 /</text>
<text x="92.5" y="125">/ VOP_BT656_D7_M1 /</text>
<text x="26.7" y="128.5">CIF_D8</text>
<text x="26.7" y="130.3">CIF_D9</text>
<text x="42.7" y="128.5">/ EBC_SDDO8</text>
<text x="42.7" y="130.3">/ EBC_SDDO9</text>
<text x="55.1" y="130.3">/ GMAC1_TXD3_M1</text>
<text x="55.1" y="128.5">/ GMAC1_TXD2_M1</text>
<text x="74.7" y="128.5">/ UART1_TX_M1</text>
<text x="74.7" y="130.3">/ UART1_RX_M1</text>
<text x="92.5" y="128.5">/ PDM_CLK0_M1</text>
<text x="92.5" y="130.3">/ PDM_SDI0_M1</text>
<text x="108.5" y="130.3">/</text>
<text x="108.5" y="128.5">/</text>
<text x="26.7" y="133.9">CIF_D11</text>
<text x="26.7" y="132.1">CIF_D10</text>
<text x="26.7" y="135.6">CIF_D12</text>
<text x="26.7" y="137.4">CIF_D13</text>
<text x="42.7" y="137.4">/ EBC_SDDO13</text>
<text x="42.7" y="135.6">/ EBC_SDDO12</text>
<text x="42.7" y="133.9">/ EBC_SDDO11</text>
<text x="42.7" y="132.1">/ EBC_SDDO10</text>
<text x="55.1" y="135.6">/ GMAC1_RXD3_M1</text>
<text x="55.1" y="137.4">/ GMAC1_RXCLK_M1</text>
<text x="55.1" y="132.1">/ GMAC1_TXCLK_M1</text>
<text x="55.1" y="133.9">/ GMAC1_RXD2_M1</text>
<text x="74.7" y="135.6">/ UART7_TX_M2</text>
<text x="74.7" y="137.4">/ UART7_RX_M2</text>
<text x="92.5" y="135.6">/ PDM_SDI2_M1</text>
<text x="92.5" y="133.9">/ PDM_SDI1_M1</text>
<text x="92.5" y="132.1">/ PDM_CLK1_M1</text>
<text x="92.5" y="137.4">/ PDM_SDI3_M1</text>
<text x="108.5" y="137.4">/</text>
<text x="108.5" y="132.1">/</text>
<text x="108.5" y="133.9">/</text>
<text x="108.5" y="135.6">/</text>
<text x="26.7" y="139.2">CIF_D14</text>
<text x="26.7" y="141">CIF_D15</text>
<text x="42.7" y="141">/ EBC_SDDO15</text>
<text x="42.7" y="139.2">/ EBC_SDDO14</text>
<text x="55.1" y="139.2">/ GMAC1_TXD0_M1</text>
<text x="55.1" y="141">/ GMAC1_TXD1_M1</text>
<text x="74.7" y="141">/ UART9_RX_M2</text>
<text x="74.7" y="139.2">/ UART9_TX_M2</text>
<text x="92.5" y="139.2">/ I2S2_LRCK_TX_M1 /</text>
<text x="92.5" y="141">/ I2S2_LRCK_RX_M1 /</text>
<text x="8.9" y="144.5">ISP_FLASHTRIGOUT</text>
<text x="26.7" y="148.1">CAM_CLKOUT0</text>
<text x="26.7" y="149.9">CAM_CLKOUT1</text>
<text x="42.7" y="149.9">/ EBC_SDCE2</text>
<text x="42.7" y="148.1">/ EBC_SDCE1</text>
<text x="42.7" y="144.5">/ EBC_SDCE0</text>
<text x="55.1" y="148.1">/ GMAC1_RXD0_M1</text>
<text x="55.1" y="149.9">/ GMAC1_RXD1_M1</text>
<text x="55.1" y="144.5">/ GMAC1_TXEN_M1</text>
<text x="74.7" y="144.5">/ SPI3_CS0_M0</text>
<text x="74.7" y="149.9">/ SPI3_MISO_M0</text>
<text x="74.7" y="148.1">/ SPI3_CS1_M0</text>
<text x="92.5" y="148.1">/ I2S1_LRCK_RX_M1 /</text>
<text x="92.5" y="144.5">/ I2S1_SCLK_RX_M1 /</text>
<text x="92.5" y="149.9">/ I2S1_SDO1_M1</text>
<text x="108.5" y="149.9">/</text>
<text x="8.9" y="153.4">ISP_PRELIGHT_TRIG</text>
<text x="42.7" y="153.4">/ EBC_SDCE3</text>
<text x="55.1" y="153.4">/ GMAC1_RXDV_CRS_M1</text>
<text x="92.5" y="153.4">/ I2S1_SDO2_M1</text>
<text x="108.5" y="153.4">/</text>
<text x="26.7" y="158.7">I2C4_SCL_M0</text>
<text x="26.7" y="157">I2C4_SDA_M0</text>
<text x="42.7" y="157">/ EBC_VCOM</text>
<text x="42.7" y="158.7">/ EBC_GDOE</text>
<text x="55.1" y="157">/ GMAC1_RXER_M1</text>
<text x="55.1" y="158.7">/ ETH1_REFCLKO_25M_M1 / SPI3_CLK_M0</text>
<text x="74.7" y="157">/ SPI3_MOSI_M0</text>
<text x="92.5" y="157">/ I2S2_SDI_M1</text>
<text x="92.5" y="158.7">/ I2S2_SDO_M1</text>
<text x="108.5" y="157">/</text>
<text x="108.5" y="158.7">/</text>
<text x="8.9" y="162.3">ISP_FLASH_TRIGIN</text>
<text x="24.9" y="162.3">/ I2C2_SDA_M1</text>
<text x="26.7" y="164.1">I2C2_SCL_M1</text>
<text x="26.7" y="167.6">CIF_HREF</text>
<text x="42.7" y="164.1">/ EBC_SDSHR</text>
<text x="42.7" y="167.6">/ EBC_SDLE</text>
<text x="42.7" y="162.3">/ EBC_GDSP</text>
<text x="55.1" y="167.6">/ GMAC1_MDC_M1</text>
<text x="74.7" y="167.6">/ UART1_RTSn_M1</text>
<text x="92.5" y="164.1">/ I2S1_SDO3_M1</text>
<text x="92.5" y="167.6">/ I2S2_MCLK_M1</text>
<text x="92.5" y="162.3">/ VOP_BT656_CLK_M1/</text>
<text x="108.5" y="164.1">/</text>
<text x="108.5" y="167.6">/</text>
<text x="8.9" y="173">PWM11_IR_M1</text>
<text x="24.9" y="173">/ CIF_CLKOUT</text>
<text x="26.7" y="169.4">CIF_VSYNC</text>
<text x="42.7" y="169.4">/ EBC_SDOE</text>
<text x="42.7" y="173">/ EBC_GDCLK</text>
<text x="55.1" y="169.4">/ GMAC1_MDIO_M1</text>
<text x="92.5" y="169.4">/ I2S2_SCLK_TX_M1 /</text>
<text x="108.5" y="173">/</text>
<text x="26.7" y="176.5">CIF_CLKIN</text>
<text x="42.7" y="176.5">/ EBC_SDCLK</text>
<text x="55.1" y="176.5">/ GMAC1_MCLKINOUT_M1</text>
<text x="74.7" y="176.5">/ UART1_CTSn_M1</text>
<text x="92.5" y="176.5">/ I2S2_SCLK_RX_M1 /</text>
</g>
<g font-size="1.3">
<text x="30.8" y="1.3">5</text>
<text x="88.8" y="1.3">4</text>
<text x="146.9" y="1.3">3</text>
<text x="205" y="1.3">2</text>
<text x="263.1" y="1.3">1</text>
<text x=".5" y="28.4">D</text>
<text x="292.6" y="28.4">D</text>
<text x=".5" y="79.5">C</text>
<text x="292.6" y="79.5">C</text>
<text x=".5" y="130.6">B</text>
<text x="292.6" y="130.6">B</text>
<text x=".5" y="181.7">A</text>
<text x="292.6" y="181.7">A</text>
<text x="30.8" y="207.4">5</text>
<text x="88.8" y="207.4">4</text>
<text x="146.9" y="207.4">3</text>
<text x="205" y="207.4">2</text>
<text x="263.1" y="207.4">1</text>
</g>
</svg>
